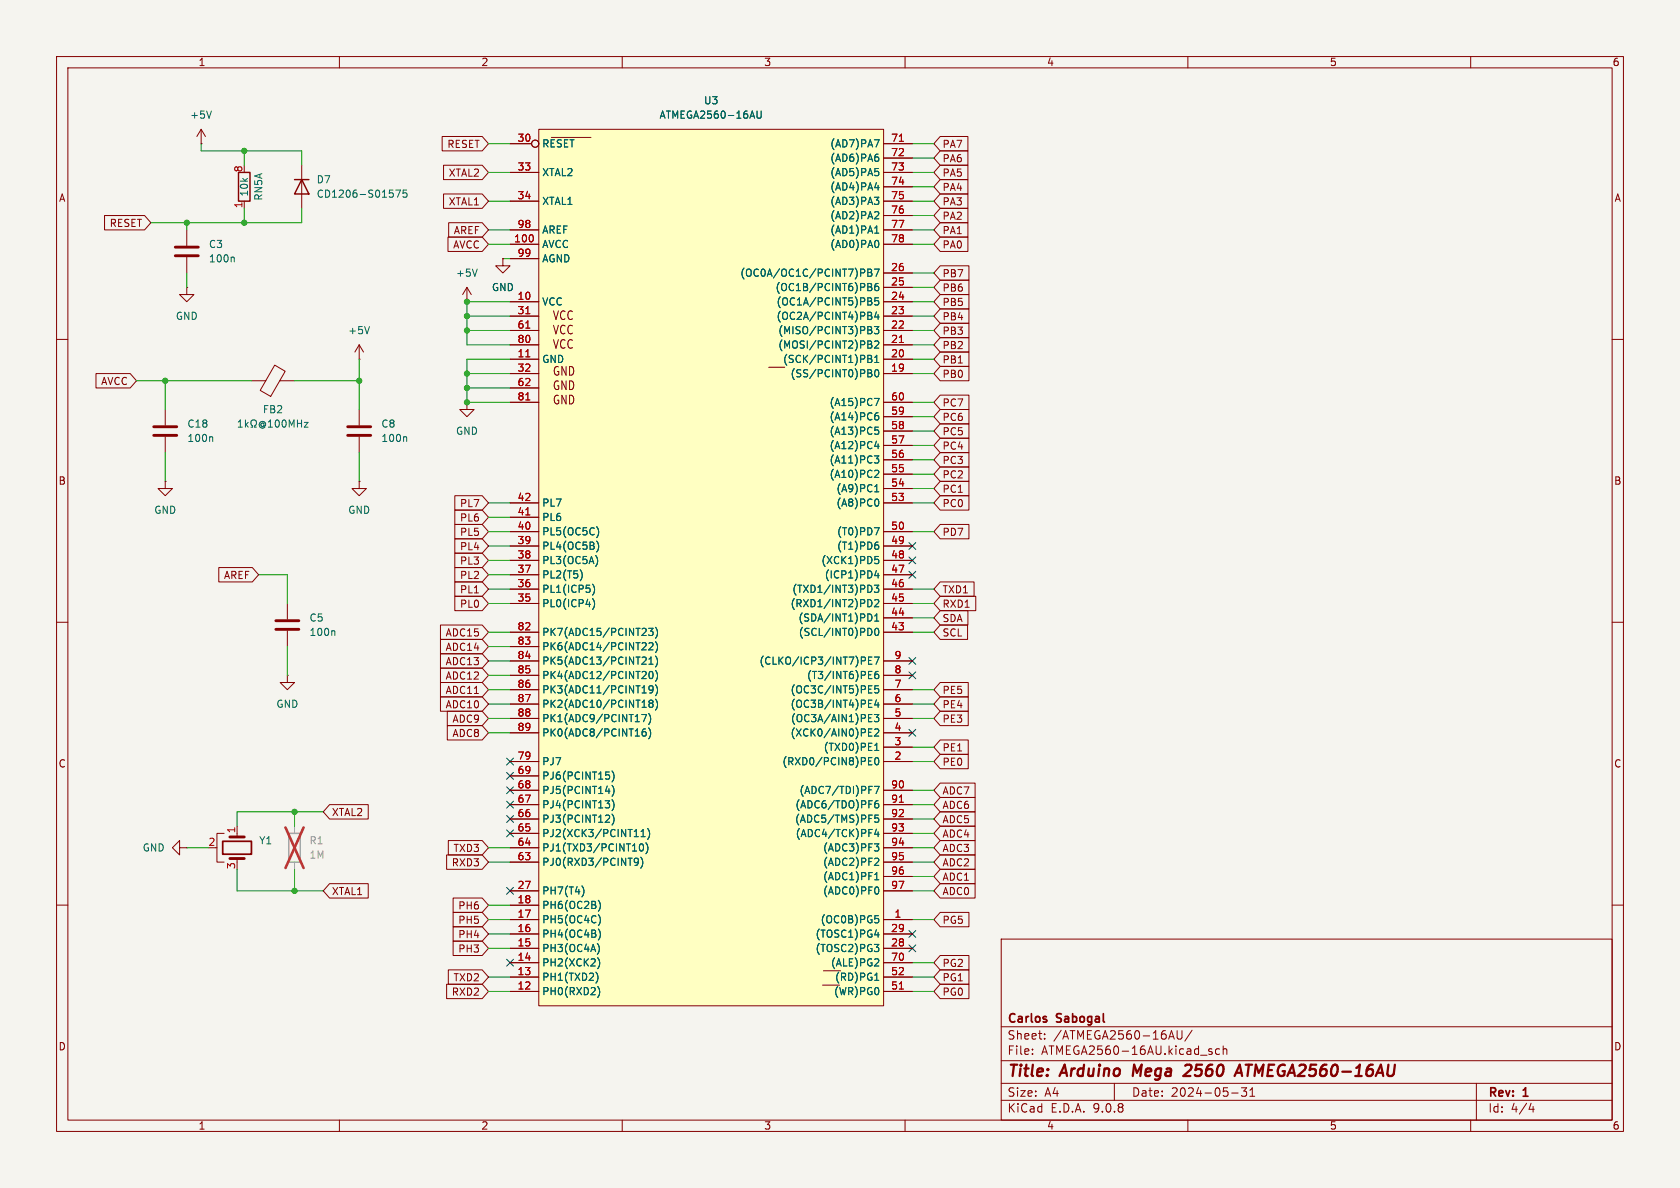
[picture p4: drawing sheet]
<svg xmlns="http://www.w3.org/2000/svg" width="297mm" height="210mm" viewBox="0 0 297 210" stroke-linecap="round" stroke-linejoin="round" font-family="sans-serif">
<path d="M0 0h297v210h-297z" fill="#f5f4ef" stroke="#f5f4ef" stroke-width=".18"/>
<g fill="none" stroke="#840000" stroke-width=".18">
<path d="M10 10h277v190h-277zM12 12h273v186h-273zM60 10v2M110 10v2M160 10v2M210 10v2M260 10v2M35.6 25.4h.1M35.6 22.9l-.8 1.2M35.6 22.9l.7 1.2M35.6 22.9v2.5M33 50.8v1.3h1.3l-1.3 1.2-1.3-1.2h1.3"/>
<path d="M33 50.8h.1M33 40.6v2.8M33 45.5v2.8M88.9 45.7v1.3h1.3l-1.3 1.3-1.3-1.3h1.3M88.9 45.7h.1M10 60h2M285 60h2M10 110h2M285 110h2M10 160h2M177 166h108v32h-108zM285 160h2"/>
<path d="M60 198v2M110 198v2M160 198v2M177 194.5h108M177 191.5h108M177 187.5h108M177 181.5h108M182.5 186.3v.1M182.5 185.5v.1M184.7 183.6v.1M184.7 182.8v.1M197 191.5v3"/>
<path d="M207.1 182.2l.5 1.5M208.1 182.2v1.2l.3 .3 .4-.1 .2-.2v-1.2M210 198v2M210.7 182.1l-1.2 2M213.9 185.9l.3 .1 .1 .2-.2 .2h-.3M213.9 185.4l.3 .1M215.6 185.5l-.4-.1-.3 .3v.4l.1 .2h.6M216.2 185.5l.3-.1 .3 .1 .1 .9M216.2 184.9v1.5M217.7 193.2h1.2M219.5 192.3h.9l-.5 .6 .4 .1v.7l-.2 .1h-.4l-.2-.1M221 193.8h.8"/>
<path d="M221 192.7l.4-.4v1.5M260 198v2M261 191.5v6.5M270.7 195l-.4 1.1h.9M271 195.6v1"/>
</g>
<path d="M200.5 188.2l-.2 2M210.3 188.2h-.5l-.3 .2M210.5 189.1l-1.3 1.1h1.2M218.3 190.2l.9-2 .4 2M218.5 189.6h1" fill="none" stroke="#840000" stroke-width=".4"/>
<path d="M31 43.7h4.1M31 45.2h4.1" fill="none" stroke="#840000" stroke-width=".51"/>
<path d="M37.4 19.6l-.4 1.3M41.2 45.5l.2 .1v.7" fill="none" stroke="#006464" stroke-width=".18"/>
<path d="M95.2 22.9h61v154.9h-61z" fill="#ffffc2"/>
<g fill="none" stroke="#840000" stroke-width=".18">
<path d="M18.5 38.1h7.1l1.1 1.3-1.1 1.2h-7.1zM43.2 35.6v1.2M53.3 29.2v7.6M78.2 24.1h7l1.2 1.3-1.2 1.3h-7zM78.4 29.2h6.8l1.2 1.3-1.2 1.3h-6.8zM78.4 34.3h6.8l1.2 1.3-1.2 1.2h-6.8zM79.3 39.4h5.9l1.2 1.2-1.2 1.3h-5.9zM90.2 25.4h3.8M90.2 30.5h5M90.2 35.6h5M95.2 22.9h61v154.9h-61zM97.5 24.3h7"/>
<path d="M156.2 25.4h5.1M156.2 30.5h5.1M156.2 35.6h5.1M156.2 27.9h5.1M156.2 33h5.1M156.2 38.1h5.1M166.2 31.7h4.9v2.6h-4.9l-1.1-1.3zM166.2 34.3h4.9v2.5h-4.9l-1.1-1.2zM166.2 29.2h4.9v2.6h-4.9l-1.1-1.3zM166.2 24.1h4.9v2.6h-4.9l-1.1-1.3zM166.2 26.7h4.9v2.5h-4.9l-1.1-1.3zM166.2 36.8h4.9v2.6h-4.9l-1.1-1.3z"/>
<path d="M166.2 39.4h4.9v2.5h-4.9l-1.1-1.3zM79.2 41.9h6l1.2 1.3-1.2 1.3h-6zM82.5 53.3h.1M82.5 50.8l-.7 1.3M82.5 50.8l.8 1.3M82.5 50.8v2.5M88.9 45.7h.1M90.2 40.6h5M90.2 43.2h5M90.2 45.7h5M90.2 53.3h5M90.2 55.9h5"/>
<path d="M90.2 58.4h5M156.2 40.6h5.1M156.2 43.2h5.1M156.2 53.3h5.1M156.2 55.9h5.1M156.2 58.4h5.1M156.2 48.3h5.1M156.2 50.8h5.1M166.2 41.9h4.9v2.6h-4.9l-1.1-1.3zM166.2 52.1h5.1v2.5h-5.1l-1.1-1.3zM166.2 57.1h5.1v2.6h-5.1l-1.1-1.3zM166.2 49.5h5.1v2.6h-5.1l-1.1-1.3z"/>
<path d="M166.2 54.6h5.1v2.6h-5.1l-1.1-1.3zM166.2 47h5.1v2.5h-5.1l-1.1-1.2zM166.2 59.7h5.1v2.5h-5.1l-1.1-1.2zM17 66h6l1.1 1.3-1.1 1.3h-6zM29.2 72.4v2.8M29.2 77.2v2.8M44.4 67.3h2.6M48.6 64.5l1.8 1.1-2.5 4.5-1.9-1.1zM49.5 67.3h2.6M63.5 63.5h.1M63.5 61l-.8 1.2M63.5 61l.8 1.2"/>
<path d="M63.5 61v2.5M63.5 72.4v2.8M63.5 77.2v2.8M82.5 71.1v1.3h1.3l-1.3 1.3-1.2-1.3h1.2M82.5 71.1h.1M90.2 61h5M90.2 63.5h5M90.2 66h5M90.2 68.6h5M90.2 71.1h5M135.9 64.9h2.8M156.2 61h5.1"/>
<path d="M156.2 63.5h5.1M156.2 66h5.1M156.2 71.1h5.1M156.2 73.7h5.1M156.2 76.2h5.1M156.2 78.7h5.1M166.2 72.4h5.1v2.5h-5.1l-1.1-1.2zM166.2 74.9h5.1v2.6h-5.1l-1.1-1.3zM166.2 64.8h5.1v2.5h-5.1l-1.1-1.3zM166.2 62.2h5.1v2.6h-5.1l-1.1-1.3zM166.2 77.5h5.1v2.5h-5.1l-1.1-1.3zM166.2 69.8h5.1v2.6h-5.1l-1.1-1.3z"/>
<path d="M29.2 85.1v1.3h1.3l-1.3 1.2-1.3-1.2h1.3M29.2 85.1h.1M63.5 85.1v1.3h1.3l-1.3 1.2-1.3-1.2h1.3M63.5 85.1h.1M80.4 87.6h4.8l1.2 1.3-1.2 1.3h-4.8zM80.4 97.8h4.8l1.2 1.3-1.2 1.2h-4.8zM80.4 95.2h4.8l1.2 1.3-1.2 1.3h-4.8zM80.4 90.2h4.8l1.2 1.2-1.2 1.3h-4.8zM80.4 92.7h4.8l1.2 1.3-1.2 1.3h-4.8zM90.2 88.9h5M90.2 91.4h5M90.2 94h5"/>
<path d="M90.2 96.5h5M90.2 99.1h5M156.2 88.9h5.1M156.2 94h5.1M156.2 96.5h5.1M156.2 99.1h5.1M156.2 81.3h5.1M156.2 83.8h5.1M156.2 86.4h5.1M166.2 92.7h5.1v2.6h-5.1l-1.1-1.3zM166.2 80h5.1v2.6h-5.1l-1.1-1.3zM166.2 82.5h5.1v2.6h-5.1l-1.1-1.3z"/>
<path d="M166.2 87.6h5.1v2.6h-5.1l-1.1-1.3zM166.2 85.1h5.1v2.5h-5.1l-1.1-1.2zM38.7 100.3h5.9l1.1 1.3-1.1 1.3h-5.9zM50.8 119.4v1.3h1.3l-1.3 1.2-1.3-1.2h1.3M50.8 119.4h.1M50.8 106.7v2.8M50.8 111.5v2.8M77.9 118.1h7.3l1.2 1.3-1.2 1.3h-7.3zM77.9 110.5h7.3l1.2 1.3-1.2 1.2h-7.3zM77.9 113h7.3l1.2 1.3-1.2 1.3h-7.3zM77.9 115.6h7.3l1.2 1.2-1.2 1.3h-7.3zM80.4 105.4h4.8l1.2 1.3-1.2 1.3h-4.8z"/>
<path d="M80.4 100.3h4.8l1.2 1.3-1.2 1.3h-4.8zM80.4 102.9h4.8l1.2 1.2-1.2 1.3h-4.8zM90.2 101.6h5M90.2 104.1h5M90.2 106.7h5M90.2 111.8h5M90.2 114.3h5M90.2 116.8h5M90.2 119.4h5M156.2 101.6h5.1M156.2 104.1h5.1M156.2 106.7h5.1"/>
<path d="M156.2 111.8h5.1M156.2 116.8h5.1M156.2 119.4h5.1M156.2 109.2h5.1M166.2 105.4h6.3v2.6h-6.3l-1.1-1.3zM166.2 107.9h4.9v2.6h-4.9l-1.1-1.3zM166.2 110.5h4.9v2.5h-4.9l-1.1-1.2zM166.2 102.9h6v2.5h-6l-1.1-1.3zM77.9 123.2h7.3l1.2 1.3-1.2 1.2h-7.3zM77.9 120.6h7.3l1.2 1.3-1.2 1.3h-7.3zM79.1 125.7h6.1l1.2 1.3-1.2 1.3h-6.1zM79.1 128.3h6.1l1.2 1.2-1.2 1.3h-6.1z"/>
<path d="M90.2 121.9h5M90.2 124.5h5M90.2 127h5M90.2 129.5h5M90.2 134.6h5M90.2 137.2h5M90.2 139.7h5M156.2 121.9h5.1M156.2 124.5h5.1M156.2 127h5.1M156.2 129.5h5.1M156.2 134.6h5.1"/>
<path d="M156.2 139.7h5.1M156.2 132.1h5.1M166.2 120.6h5v2.6h-5l-1.1-1.3zM166.2 130.8h5v2.6h-5l-1.1-1.3zM166.2 125.7h5v2.6h-5l-1.1-1.3zM166.2 123.2h5v2.5h-5l-1.1-1.2zM166.2 133.3h5v2.6h-5l-1.1-1.3zM166.2 138.4h6.2v2.6h-6.2l-1.1-1.3zM31.7 149.9v-1.3l-1.2 1.3 1.2 1.2v-1.2h1.3M33 149.9h.1M38.1 149.9h.3M39.6 147.3h-1.2v5.1h1.2"/>
<path d="M41.9 146.1v1.9M41.9 151.8v.6M58.3 142.2h6.8v2.6h-6.8l-1.2-1.3zM58.3 156.2h6.8v2.6h-6.8l-1.2-1.3zM79 151.1h6.2l1.2 1.3-1.2 1.3h-6.2zM79.3 148.6h5.9l1.2 1.3-1.2 1.2h-5.9zM80.1 158.7h5.1l1.2 1.3-1.2 1.3h-5.1zM90.2 142.2h5M90.2 144.8h5M90.2 147.3h5M90.2 149.9h5M90.2 152.4h5"/>
<path d="M90.2 157.5h5M156.2 142.2h5.1M156.2 144.8h5.1M156.2 147.3h5.1M156.2 149.9h5.1M156.2 152.4h5.1M156.2 157.5h5.1M156.2 154.9h5.1M166.2 156.2h6.2v2.6h-6.2l-1.1-1.3zM166.2 153.7h6.2v2.5h-6.2l-1.1-1.3zM166.2 151.1h6.2v2.6h-6.2l-1.1-1.3zM166.2 141h6.2v2.5h-6.2l-1.1-1.3z"/>
<path d="M166.2 148.6h6.2v2.5h-6.2l-1.1-1.2zM166.2 143.5h6.2v2.6h-6.2l-1.1-1.3zM166.2 146h6.2v2.6h-6.2l-1.1-1.3zM79 174h6.2l1.2 1.3-1.2 1.2h-6.2zM79.3 171.4h5.9l1.2 1.3-1.2 1.3h-5.9zM80.1 163.8h5.1l1.2 1.3-1.2 1.3h-5.1zM80.1 166.4h5.1l1.2 1.2-1.2 1.3h-5.1zM80.1 161.3h5.1l1.2 1.3-1.2 1.2h-5.1zM90.2 160h5M90.2 162.6h5M90.2 165.1h5M90.2 167.6h5"/>
<path d="M90.2 170.2h5M90.2 172.7h5M90.2 175.3h5M145.4 174.1h3M145.6 171.6h3M156.2 162.6h5.1M156.2 165.1h5.1M156.2 167.6h5.1M156.2 170.2h5.1M156.2 172.7h5.1M156.2 175.3h5.1M166.2 174h5.1v2.5h-5.1l-1.1-1.2z"/>
<path d="M166.2 168.9h5.1v2.6h-5.1l-1.1-1.3zM166.2 161.3h5.1v2.5h-5.1l-1.1-1.2zM166.2 171.4h5.1v2.6h-5.1l-1.1-1.3z"/>
<circle cx="94.6" cy="25.4" r=".63"/>
</g>
<path d="M159 25h.7M93 55.5h.7M93 58h.7M93 63.1h.7M93 70.7h.7M159 60.5h.7M93 91h.7M159 141.8h.7M159 174.8h.7" fill="none" stroke="#a90000" stroke-width=".18"/>
<g fill="none" stroke="#006464" stroke-width=".18">
<path d="M133 19.6l.4 1.3M133.8 19.6v1.1l.3 .2 .3-.1 .2-.1v-1.1M70 33.6h.8l-.5 1.3M71.9 33.6h-.6l-.1 .6 .2-.1h.4l.2 .2-.1 .4-.2 .2-.5-.2M154.6 24.7h.8l-.5 1.3M154.6 34.9h.8l-.5 .5M154.6 33.2h.8M154.7 29.8h.6M155 27.2h.2M155.1 27.7l.3 .3v.3l-.3 .2M155.1 30.3l.3 .2v.3l-.3 .3M155.1 35.4l.3 .2v.3l-.3 .2"/>
<path d="M155.1 37.4l.3 .3-.1 .3-.7 .7h.8M155.2 32.8v.8M65.3 57.7l-.4 1.3M84.4 47.6l-.5 1.2M152.8 47.7v.4M153.4 50.1l.6 .1 .1 .3-.3 .2M153.4 47.6h.4l.3 .2-.3 .4 .3 .1 .1 .3-.3 .2h-.5zM153.4 52.6l.6 .2 .1 .2-.3 .3M153.4 48.2h.4M153.4 50.7h.4M153.4 53.3h.4M153.8 50.7l.4 .3-.1 .3-.7 .1"/>
<path d="M153.8 53.3l.4 .2-.1 .3-.7 .1M153.8 55.2l.3 .2-.3 .4 .3 .1 .1 .3-.3 .3h-.5M153.8 57.7l.3 .3-.3 .3 .3 .2 .1 .3-.3 .2h-.5M154.6 57.7h.8l-.5 .5 .4 .1v.6l-.2 .1-.5-.1M154.6 47.6h.8l-.5 1.2M154.6 41.2h.8M154.9 40.1l.1-.2v1.3M154.9 55.1l-.3 .9h.8M155.2 42.6l.2 .4-.2 .7M155.2 50.1l-.3 .1a.86 .86 0 0 0 0 1.2l.4-.1 .1-.5-.3-.2-.3 .1-.2 .1M155.2 55.6v.9M155.3 52.6h-.6l-.1 .7 .2-.2 .4 .1 .2 .2-.1 .4-.2 .1-.5-.1"/>
<path d="M37.4 77.2l.2 .2v.6M42.1 75.5h.7M42.1 74.6l.4-.4v1.3M43.4 74.2v1.3M43.5 75l.4 .5M43.9 74.7l-.5 .4M44.4 75.5h.3v-.2a.54 .54 0 0 1-.3-.8 .54 .54 0 0 1 .7-.2 .58 .58 0 0 1-.1 1v.2h.3M46.7 74.9a.31 .31 0 0 0-.5 0 .31 .31 0 0 0 0 .4 .31 .31 0 0 0 .5 0M46.7 74.8v.5M46.7 75.3h.1a.55 .55 0 0 0-.3-.8 .55 .55 0 0 0-.7 .6 .61 .61 0 0 0 .4 .5 .61 .61 0 0 0 .6-.1M47.4 75.5h.8M47.4 74.6l.4-.4v1.3"/>
<path d="M48.8 74.4l.2-.2a.68 .68 0 0 1 .4 .7 .68 .68 0 0 1-.4 .6l-.2-.1-.1-.4zM50 74.4l.2-.2a.68 .68 0 0 1 .4 .7 .68 .68 0 0 1-.4 .6l-.2-.1-.1-.4zM51.1 75.5v-1.3l.5 .9 .4-.9v1.3M52.6 74.2v1.3M52.6 74.8h.7M53.3 74.2v1.3M53.8 74.7h.7l-.7 .8h.7M71.7 77.2l.2 .2v.6M153.4 60.3l.6 .1 .1 .2-.3 .3M153.4 62.8l.6 .1 .1 .3-.3 .2M153.4 60.9h.4M153.4 63.4h.4"/>
<path d="M153.8 60.9l.4 .2-.1 .3-.7 .1M153.8 63.4l.4 .3-.1 .3-.7 .1M153.8 65.3l.3 .3-.3 .4 .3 .1 .1 .3-.3 .2h-.5M154.6 70.4h.8l-.5 1.3M154.6 60.4l.5-.1 .3 .3-.8 .9h.8M154.6 63.2l.4-.4v1.3M154.6 64.1h.8M154.7 75.5h.6M154.8 73.5h.3l.3 .2-.2 .5h-.4M154.8 65.4l.1-.1a.68 .68 0 0 1 .5 .7 .68 .68 0 0 1-.5 .6 .84 .84 0 0 1-.1-1.2zM154.8 76h.3l.3 .2-.2 .5-.4 .1M154.9 78l-.3 .9h.8"/>
<path d="M155.2 78.5v.8M155.2 73l-.4 .1M105.4 98.2a1.49 1.49 0 0 1 0 1.9M105.5 93.1a1.46 1.46 0 0 1 0 1.9M105.5 95.6a1.46 1.46 0 0 1 0 2M154.6 80.6h.8l-.5 .5 .4 .1 .1 .4-.3 .3h-.3M154.6 93.3h.8l-.5 1.3M154.6 86.9h.8M154.7 98.4h.6M154.8 86l.2-.3v1.2M154.8 83.1l.4 .1 .2 .3-.8 .9h.8M154.8 98.9h.3l.3 .2-.2 .5h-.4"/>
<path d="M154.9 96.3h.2l.3 .3-.1 .4-.4 .1M155 95.8h.2M155.1 88.2a.79 .79 0 0 1 0 1.3M59 111.5l.2 .2v.6M102.6 100.8a1.49 1.49 0 0 1 0 1.8M104.7 103.3a1.46 1.46 0 0 1 0 1.9M104.7 105.8a1.46 1.46 0 0 1 0 1.9M114.7 111.1h.8l-.5 .5 .4 .1v.5l-.2 .1-.5-.1M114.7 113.7l.5-.1 .3 .4-.8 .9h.8M114.7 117.4h.8M114.7 116.5l.4-.4v1.3M114.8 118.8l.2-.1a.68 .68 0 0 1 .5 .6 .68 .68 0 0 1-.5 .7l-.2-.2-.1-.3z"/>
<path d="M115.9 113.4a1.46 1.46 0 0 1 0 2M115.9 110.9a1.46 1.46 0 0 1 0 1.9M115.9 116a1.46 1.46 0 0 1 0 1.9M115.9 118.5a1.46 1.46 0 0 1 0 1.9M152.8 116.1l.2 .3-.1 .3-.1 .1M153.5 118.7h.7M153.5 120h.7M153.5 116.8h.5M153.7 106a.68 .68 0 0 1 .5 .6 .68 .68 0 0 1-.5 .7M153.7 108.5a.68 .68 0 0 1 .5 .7 .68 .68 0 0 1-.5 .6M153.9 103.5l.3 .5-.3 .7M154 111.3l.2 .3-.2 .6"/>
<path d="M154.2 116.1h-.7v1.3h.7M154.6 103.4h.8l-.5 .5 .4 .2v.5l-.2 .1-.5-.1M154.6 116.1h.8l-.5 1.3M154.6 106.1l.5-.1 .3 .4-.8 .9h.8M154.6 108.9l.4-.4v1.3M154.6 109.8h.8M154.8 111.1h.1a.68 .68 0 0 1 .5 .6 .68 .68 0 0 1-.5 .6 .84 .84 0 0 1-.1-1.2zM154.9 100.8l-.3 1h.8M155.2 118.7l-.3 .1a.86 .86 0 0 0 0 1.2l.4-.2 .1-.4-.3-.2h-.3l-.2 .2M155.2 101.3v.9M107 139.9h.8M107.7 137.1v.5"/>
<path d="M108.2 138.8a1.46 1.46 0 0 1 0 2M108.2 136.3a1.46 1.46 0 0 1 0 1.9M113.5 126.3h.8l-.5 1.3M114.1 128.8l-.3 .1a.86 .86 0 0 0 0 1.2l.4-.1v-.4l-.2-.3h-.2l-.3 .3M114.7 126.1a1.46 1.46 0 0 1 0 2M114.7 128.7a1.46 1.46 0 0 1 0 1.9M115 124.3l-.3 .3 .1 .3 .2 .1h.3l.2-.2v-.2l-.3-.3M115 124.3l-.3-.2 .3-.3h.2l.3 .2-.3 .3M115 124.3h.2M115.5 121.8l-.3 .2h-.4l-.1-.2 .1-.5 .4-.1 .2 .2a.84 .84 0 0 1-.3 1.1h-.3M115.9 121a1.46 1.46 0 0 1 0 2M115.9 123.6a1.46 1.46 0 0 1 0 1.9"/>
<path d="M153.5 122.5h.7M153.5 121.2h.7M153.5 123.8h.7M153.5 125h.7M153.5 126.3h.7M153.5 128.8h.7M153.5 130.1h.7M153.5 121.8h.5M153.5 124.4h.5M153.5 127.6h.7M153.5 129.5h.5M153.5 134.5h.5"/>
<path d="M153.5 135.2h.7M153.5 133.9h.7M154.6 126.3h.8l-.5 .5 .4 .1v.6l-.2 .1-.5-.1M154.6 139h.8l-.5 1.3M154.6 129l.5-.2 .3 .4-.8 .9h.8M154.6 132.7h.8M154.8 134.1l.1-.2a.68 .68 0 0 1 .5 .7 .68 .68 0 0 1-.5 .6l-.1-.1-.2-.4zM154.8 131.7l.2-.3v1.3M154.9 123.7l-.3 .9h.8M155.2 124.2v.8M155.3 121.2h-.6l-.1 .6 .2-.1 .4 .1 .2 .2-.1 .4-.2 .1-.5-.1M102.9 156.7a1.49 1.49 0 0 1 0 1.8"/>
<path d="M105.8 159.1a1.46 1.46 0 0 1 0 2M107 141.5h.8l-.5 .5M107 145.4h.8M107.7 142.2v.5M107.7 144.2v.4M108.2 141.4a1.46 1.46 0 0 1 0 1.9M108.2 143.9a1.46 1.46 0 0 1 0 1.9M112.9 152.3l-.3 .2h-.2l-.3-.2 .1-.5 .4-.1 .2 .1a.84 .84 0 0 1-.3 1.2h-.3M113.2 149.3l.1-.1a.68 .68 0 0 1 .5 .6 .68 .68 0 0 1-.5 .6l-.1-.1-.2-.3zM113.3 151.5a1.46 1.46 0 0 1 0 2M113.3 147.9h.8M113.3 147l.4-.4v1.3"/>
<path d="M114.2 149a1.46 1.46 0 0 1 0 1.9M114.5 146.4a1.46 1.46 0 0 1 0 2M154.6 149.2h.8l-.5 .5 .4 .1 .1 .4-.3 .2h-.3M154.6 155.5h.8M154.8 154.6l.2-.4v1.3M154.8 151.7l.4 .1 .2 .3-.8 .9h.8M154.9 146.6l-.3 .9h.8M155.1 156.8a.79 .79 0 0 1 0 1.3M155.2 141.5l-.3 .1a.86 .86 0 0 0 0 1.2l.4-.1 .1-.4-.3-.3h-.2l-.3 .3M155.2 147.1v.8M155.3 144.1h-.6l-.1 .6 .2-.1h.4l.2 .2-.1 .4-.2 .2-.5-.2M105.4 171.9a1.47 1.47 0 0 1 0 1.9"/>
<path d="M105.7 169.3a1.46 1.46 0 0 1 0 1.9M105.7 174.4a1.46 1.46 0 0 1 0 1.9M105.7 166.8a1.49 1.49 0 0 1 0 1.8M105.8 164.2a1.46 1.46 0 0 1 0 2M105.8 161.7a1.46 1.46 0 0 1 0 1.9M154.6 166.9h.8l-.5 .5M154.6 165.3h.8M154.6 173.3h.8M154.7 161.9h.6M154.8 162.4h.3l.3 .2-.1 .4-.5 .1M155.2 167.5l.2 .2-.2 .5"/>
</g>
<path d="M42.2 30.5h2v5.1h-2zM52.1 31.8h2.5M53.3 31.8l1.3 2.5h-2.5z" fill="none" stroke="#840000" stroke-width=".25"/>
<path d="M51.1 147.3h2v5.1h-2z" fill="none" stroke="#9c9b98" stroke-width=".25"/>
<path d="M52.1 146.1v1.2M52.1 152.4v1.3" fill="none" stroke="#9c9b98" stroke-width=".18"/>
<path d="M50.5 146.3l3.2 7.1M53.7 146.3l-3.2 7.1" fill="none" stroke="#e12e31" stroke-width=".46"/>
<path d="M27.2 75.4h4M27.2 77h4M61.5 75.4h4M61.5 77h4M48.8 109.7h4M48.8 111.3h4M40.6 148h2.6M40.6 151.8h2.6" fill="none" stroke="#840000" stroke-width=".51"/>
<path d="M39.4 148.7h5v2.3h-5z" fill="none" stroke="#840000" stroke-width=".3"/>
<g fill="none" stroke="#009600" stroke-width=".18">
<path d="M33 39.4v1.2M35.6 25.4v1.3h17.7v2.5M43.2 26.7v2.5M43.2 36.8v2.6M53.3 36.8v2.6h-26.6M86.4 30.5h3.8M86.4 25.4h3.8M86.4 35.6h3.8M161.3 30.5h3.8M161.3 25.4h3.8M161.3 27.9h3.8M161.3 38.1h3.8"/>
<path d="M161.3 35.6h3.8M161.3 33h3.8M33 48.3v2.5M82.5 55.9h7.7M82.5 58.4h7.7M86.4 40.6h3.8M86.4 43.2h3.8M88.9 45.7h1.3M90.2 53.3h-7.7v7.7h7.7M161.3 55.9h3.8M161.3 58.4h3.8M161.3 40.6h3.8"/>
<path d="M161.3 43.2h3.8M161.3 50.8h3.8M161.3 48.3h3.8M161.3 53.3h3.8M24.1 67.3h20.3M29.2 67.3v5.1M52.1 67.3h11.4M63.5 63.5v8.9M82.5 66h7.7M82.5 68.6h7.7M90.2 63.5h-7.7v7.6h7.7M161.3 63.5h3.8"/>
<path d="M161.3 61h3.8M161.3 66h3.8M161.3 78.7h3.8M161.3 73.7h3.8M161.3 71.1h3.8M161.3 76.2h3.8M29.2 80v5.1M63.5 80v5.1M86.4 88.9h3.8M86.4 94h3.8M86.4 99.1h3.8M86.4 96.5h3.8"/>
<path d="M86.4 91.4h3.8M161.3 88.9h3.8M161.3 83.8h3.8M161.3 86.4h3.8M161.3 81.3h3.8M161.3 94h3.8M45.7 101.6h5.1v5.1M50.8 114.3v5.1M86.4 119.4h3.8M86.4 104.1h3.8M86.4 106.7h3.8M86.4 111.8h3.8"/>
<path d="M86.4 116.8h3.8M86.4 101.6h3.8M86.4 114.3h3.8M161.3 104.1h3.8M161.3 106.7h3.8M161.3 109.2h3.8M161.3 111.8h3.8M86.4 121.9h3.8M86.4 129.5h3.8M86.4 124.5h3.8M86.4 127h3.8M161.3 121.9h3.8"/>
<path d="M161.3 124.5h3.8M161.3 127h3.8M161.3 134.6h3.8M161.3 139.7h3.8M161.3 132.1h3.8M33 149.9h3.8M41.9 153.7v3.8h15.2M52.1 143.5v2.6M52.1 153.7v3.8M57.1 143.5h-15.2v2.6M86.4 149.9h3.8M86.4 152.4h3.8"/>
<path d="M161.3 157.5h3.8M161.3 142.2h3.8M161.3 144.8h3.8M161.3 147.3h3.8M161.3 149.9h3.8M161.3 152.4h3.8M161.3 154.9h3.8M86.4 167.6h3.8M86.4 172.7h3.8M86.4 175.3h3.8M86.4 162.6h3.8M86.4 165.1h3.8"/>
<path d="M86.4 160h3.8M161.3 172.7h3.8M161.3 175.3h3.8M161.3 170.2h3.8M161.3 162.6h3.8"/>
</g>
<g fill="none" stroke="#000084" stroke-width=".18">
<path d="M160.7 95.9l1.2 1.2M160.7 98.5l1.2 1.2M161.9 95.9l-1.2 1.2M161.9 98.5l-1.2 1.2M160.7 116.2l1.2 1.2M160.7 118.8l1.2 1.2M160.7 101l1.2 1.2M161.9 116.2l-1.2 1.2M161.9 118.8l-1.2 1.2M161.9 101l-1.2 1.2M89.6 136.6l1.2 1.2M89.6 139.1l1.2 1.2"/>
<path d="M89.6 134l1.2 1.2M90.8 136.6l-1.2 1.2M90.8 139.1l-1.2 1.2M90.8 134l-1.2 1.2M160.7 128.9l1.2 1.2M161.9 128.9l-1.2 1.2M89.6 156.9l1.2 1.2M89.6 146.7l1.2 1.2M89.6 144.2l1.2 1.2M89.6 141.6l1.2 1.2M90.8 156.9l-1.2 1.2M90.8 146.7l-1.2 1.2"/>
<path d="M90.8 144.2l-1.2 1.2M90.8 141.6l-1.2 1.2M89.6 169.6l1.2 1.2M90.8 169.6l-1.2 1.2M160.7 167l1.2 1.2M160.7 164.5l1.2 1.2M161.9 167l-1.2 1.2M161.9 164.5l-1.2 1.2"/>
</g>
<g fill="#009600" stroke="#009600" stroke-width=".18">
<circle cx="43.2" cy="26.7" r=".46"/>
<circle cx="43.2" cy="39.4" r=".46"/>
<circle cx="33" cy="39.4" r=".46"/>
<circle cx="52.1" cy="157.5" r=".46"/>
<circle cx="82.5" cy="66" r=".46"/>
<circle cx="82.5" cy="53.3" r=".46"/>
<circle cx="82.5" cy="58.4" r=".46"/>
<circle cx="82.5" cy="55.9" r=".46"/>
<circle cx="82.5" cy="71.1" r=".46"/>
<circle cx="82.5" cy="68.6" r=".46"/>
<circle cx="63.5" cy="67.3" r=".46"/>
<circle cx="52.1" cy="143.5" r=".46"/>
<circle cx="29.2" cy="67.3" r=".46"/>
</g>
<g font-size="2.8" fill="#840000">
<text x="178" y="190.9">Title:</text>
<text x="187.7" y="190.9">Arduino</text>
<text x="201.1" y="190.9">Mega</text>
<text x="211.1" y="190.9">2560</text>
<text x="221" y="190.9">ATMEGA2560-16AU</text>
</g>
<g font-size="2.1" fill="#840000">
<text x="97.6" y="56.7">VCC</text>
<text x="97.6" y="59.2">VCC</text>
<text x="97.6" y="61.8">VCC</text>
<text x="97.6" y="66.5">GND</text>
<text x="97.6" y="69.1">GND</text>
<text x="97.6" y="71.6">GND</text>
<text x="178" y="184">Sheet:</text>
<text x="178" y="181.2">Carlos</text>
<text x="186.2" y="184">/ATMEGA2560-16AU/</text>
<text x="186.9" y="181.2">Sabogal</text>
<text x="178" y="186.7">File:</text>
<text x="184.1" y="186.7">ATMEGA2560-16AU.kicad_sch</text>
<text x="178" y="196.9">KiCad</text>
<text x="178" y="194.1">Size:</text>
<text x="184.7" y="194.1">A4</text>
<text x="185.7" y="196.9">E.D.A.</text>
<text x="193.3" y="196.9">9.0.8</text>
<text x="200" y="194.1">Date:</text>
<text x="207" y="194.1">2024-05-31</text>
<text x="263" y="194.3">Rev:</text>
<text x="263" y="196.9">Id:</text>
<text x="267.1" y="196.9">4/4</text>
<text x="269.4" y="194.3">1</text>
</g>
<g font-size="1.8" fill="#840000">
<text x="35" y="11.9">1</text>
<text x="85" y="11.9">2</text>
<text x="135" y="11.9">3</text>
<text x="185" y="11.9">4</text>
<text x="235" y="11.9">5</text>
<text x="285" y="11.9">6</text>
<text x="79" y="26.4">RESET</text>
<text x="166.5" y="26.4">PA7</text>
<text x="166.5" y="28.9">PA6</text>
<text x="10.3" y="35.9">A</text>
<text x="79.2" y="31.4">XTAL2</text>
<text x="166.5" y="34">PA4</text>
<text x="166.5" y="31.4">PA5</text>
<text x="285.3" y="35.9">A</text>
<text x="19.3" y="40.3">RESET</text>
<text x="79.2" y="36.5">XTAL1</text>
<text x="80.1" y="41.6">AREF</text>
<text x="166.5" y="36.5">PA3</text>
<text x="166.5" y="39.1">PA2</text>
<text x="166.5" y="41.6">PA1</text>
<text x="80" y="44.1">AVCC</text>
<text x="166.5" y="44.1">PA0</text>
<text x="166.5" y="51.8">PB6</text>
<text x="166.5" y="49.2">PB7</text>
<text x="166.5" y="54.3">PB5</text>
<text x="166.5" y="59.4">PB3</text>
<text x="166.5" y="56.8">PB4</text>
<text x="166.5" y="64.5">PB1</text>
<text x="166.5" y="61.9">PB2</text>
<text x="17.8" y="68.3">AVCC</text>
<text x="166.5" y="67">PB0</text>
<text x="166.5" y="74.6">PC6</text>
<text x="166.5" y="77.2">PC5</text>
<text x="166.5" y="72.1">PC7</text>
<text x="166.5" y="79.7">PC4</text>
<text x="166.5" y="82.2">PC3</text>
<text x="10.3" y="85.9">B</text>
<text x="81.2" y="89.9">PL7</text>
<text x="166.5" y="84.8">PC2</text>
<text x="166.5" y="89.9">PC0</text>
<text x="166.5" y="87.3">PC1</text>
<text x="285.3" y="85.9">B</text>
<text x="81.2" y="92.4">PL6</text>
<text x="81.2" y="94.9">PL5</text>
<text x="166.5" y="94.9">PD7</text>
<text x="81.2" y="100">PL3</text>
<text x="81.2" y="97.5">PL4</text>
<text x="39.5" y="102.6">AREF</text>
<text x="81.2" y="107.6">PL0</text>
<text x="81.2" y="102.6">PL2</text>
<text x="81.2" y="105.1">PL1</text>
<text x="166.5" y="107.6">RXD1</text>
<text x="166.5" y="105.1">TXD1</text>
<text x="78.7" y="112.7">ADC15</text>
<text x="166.5" y="110.2">SDA</text>
<text x="166.5" y="112.7">SCL</text>
<text x="78.7" y="115.3">ADC14</text>
<text x="78.7" y="117.8">ADC13</text>
<text x="78.7" y="125.4">ADC10</text>
<text x="78.7" y="120.3">ADC12</text>
<text x="78.7" y="122.9">ADC11</text>
<text x="166.5" y="122.9">PE5</text>
<text x="166.5" y="125.4">PE4</text>
<text x="79.9" y="128">ADC9</text>
<text x="79.9" y="130.5">ADC8</text>
<text x="166.5" y="128">PE3</text>
<text x="10.3" y="135.9">C</text>
<text x="166.5" y="133">PE1</text>
<text x="166.5" y="135.6">PE0</text>
<text x="285.3" y="135.9">C</text>
<text x="166.5" y="143.2">ADC6</text>
<text x="166.5" y="140.7">ADC7</text>
<text x="58.6" y="144.5">XTAL2</text>
<text x="166.5" y="145.7">ADC5</text>
<text x="166.5" y="148.3">ADC4</text>
<text x="79.8" y="153.4">RXD3</text>
<text x="80.1" y="150.8">TXD3</text>
<text x="166.5" y="155.9">ADC1</text>
<text x="166.5" y="153.4">ADC2</text>
<text x="166.5" y="150.8">ADC3</text>
<text x="58.6" y="158.4">XTAL1</text>
<text x="80.9" y="161">PH6</text>
<text x="166.5" y="158.4">ADC0</text>
<text x="80.9" y="166.1">PH4</text>
<text x="80.9" y="163.5">PH5</text>
<text x="166.5" y="163.5">PG5</text>
<text x="80.1" y="173.7">TXD2</text>
<text x="80.9" y="168.6">PH3</text>
<text x="166.5" y="171.1">PG2</text>
<text x="166.5" y="173.7">PG1</text>
<text x="79.8" y="176.2">RXD2</text>
<text x="166.5" y="176.2">PG0</text>
<text x="10.3" y="185.9">D</text>
<text x="285.3" y="185.9">D</text>
<text x="35" y="199.9">1</text>
<text x="85" y="199.9">2</text>
<text x="135" y="199.9">3</text>
<text x="185" y="199.9">4</text>
<text x="235" y="199.9">5</text>
<text x="285" y="199.9">6</text>
</g>
<g font-size="1.8" fill="#006464">
<text x="33.5" y="21.2">+5V</text>
<text x="116.5" y="21.2">ATMEGA2560-16AU</text>
<text x="124.4" y="18.6">U3</text>
<text x="95.8" y="26.3">RESET</text>
<text x="146.7" y="26.3">(AD7)PA7</text>
<text x="146.7" y="28.8">(AD6)PA6</text>
<text x="44" y="34.8" transform="rotate(-90 44 34.8)">10k</text>
<text x="46.6" y="35.6" transform="rotate(-90 46.6 35.6)">RN5A</text>
<text x="55.9" y="32.6">D7</text>
<text x="55.9" y="35.2">CD1206-S01575</text>
<text x="95.8" y="31.3">XTAL2</text>
<text x="146.7" y="31.3">(AD5)PA5</text>
<text x="146.7" y="33.9">(AD4)PA4</text>
<text x="95.8" y="36.4">XTAL1</text>
<text x="95.8" y="41.5">AREF</text>
<text x="146.7" y="36.4">(AD3)PA3</text>
<text x="146.7" y="39">(AD2)PA2</text>
<text x="146.7" y="41.5">(AD1)PA1</text>
<text x="36.8" y="44">C3</text>
<text x="36.8" y="46.6">100n</text>
<text x="95.8" y="44">AVCC</text>
<text x="95.8" y="46.6">AGND</text>
<text x="146.7" y="44">(AD0)PA0</text>
<text x="80.5" y="49.1">+5V</text>
<text x="86.9" y="51.7">GND</text>
<text x="130.8" y="49.1">(OC0A/OC1C/PCINT7)PB7</text>
<text x="137" y="51.7">(OC1B/PCINT6)PB6</text>
<text x="31" y="56.7">GND</text>
<text x="61.5" y="59.3">+5V</text>
<text x="95.8" y="54.2">VCC</text>
<text x="137.2" y="54.2">(OC1A/PCINT5)PB5</text>
<text x="137.2" y="56.7">(OC2A/PCINT4)PB4</text>
<text x="137.5" y="59.3">(MISO/PCINT3)PB3</text>
<text x="95.8" y="64.4">GND</text>
<text x="137.5" y="61.8">(MOSI/PCINT2)PB2</text>
<text x="138.3" y="64.4">(SCK/PCINT1)PB1</text>
<text x="139.7" y="66.9">(SS/PCINT0)PB0</text>
<text x="146.5" y="72">(A15)PC7</text>
<text x="33" y="75.8">C18</text>
<text x="46.4" y="73.3">FB2</text>
<text x="67.3" y="75.8">C8</text>
<text x="80.5" y="77.1">GND</text>
<text x="146.5" y="74.5">(A14)PC6</text>
<text x="146.5" y="77.1">(A13)PC5</text>
<text x="33" y="78.3">100n</text>
<text x="67.3" y="78.3">100n</text>
<text x="146.5" y="79.6">(A12)PC4</text>
<text x="146.5" y="82.1">(A11)PC3</text>
<text x="95.8" y="89.8">PL7</text>
<text x="146.5" y="84.7">(A10)PC2</text>
<text x="147.8" y="87.2">(A9)PC1</text>
<text x="147.8" y="89.8">(A8)PC0</text>
<text x="27.2" y="91">GND</text>
<text x="61.5" y="91">GND</text>
<text x="95.8" y="92.3">PL6</text>
<text x="95.8" y="94.8">PL5(OC5C)</text>
<text x="147.9" y="94.8">(T0)PD7</text>
<text x="95.8" y="97.4">PL4(OC5B)</text>
<text x="95.8" y="99.9">PL3(OC5A)</text>
<text x="145.1" y="99.9">(XCK1)PD5</text>
<text x="147.9" y="97.4">(T1)PD6</text>
<text x="95.8" y="102.5">PL2(T5)</text>
<text x="95.8" y="105">PL1(ICP5)</text>
<text x="95.8" y="107.5">PL0(ICP4)</text>
<text x="139.7" y="107.5">(RXD1/INT2)PD2</text>
<text x="140" y="105">(TXD1/INT3)PD3</text>
<text x="145.7" y="102.5">(ICP1)PD4</text>
<text x="54.6" y="110.1">C5</text>
<text x="54.6" y="112.6">100n</text>
<text x="95.8" y="112.6">PK7(ADC15/PCINT23)</text>
<text x="141" y="110.1">(SDA/INT1)PD1</text>
<text x="141.1" y="112.6">(SCL/INT0)PD0</text>
<text x="95.8" y="115.2">PK6(ADC14/PCINT22)</text>
<text x="95.8" y="117.7">PK5(ADC13/PCINT21)</text>
<text x="134.2" y="117.7">(CLKO/ICP3/INT7)PE7</text>
<text x="48.8" y="125.3">GND</text>
<text x="95.8" y="120.2">PK4(ADC12/PCINT20)</text>
<text x="95.8" y="122.8">PK3(ADC11/PCINT19)</text>
<text x="95.8" y="125.3">PK2(ADC10/PCINT18)</text>
<text x="139.7" y="122.8">(OC3C/INT5)PE5</text>
<text x="139.7" y="125.3">(OC3B/INT4)PE4</text>
<text x="142.6" y="120.2">(T3/INT6)PE6</text>
<text x="95.8" y="127.9">PK1(ADC9/PCINT17)</text>
<text x="95.8" y="130.4">PK0(ADC8/PCINT16)</text>
<text x="139.7" y="130.4">(XCK0/AIN0)PE2</text>
<text x="139.7" y="127.9">(OC3A/AIN1)PE3</text>
<text x="95.8" y="135.5">PJ7</text>
<text x="138.2" y="135.5">(RXD0/PCIN8)PE0</text>
<text x="145.5" y="132.9">(TXD0)PE1</text>
<text x="95.8" y="138">PJ6(PCINT15)</text>
<text x="95.8" y="140.6">PJ5(PCINT14)</text>
<text x="95.8" y="143.1">PJ4(PCINT13)</text>
<text x="140.5" y="143.1">(ADC6/TDO)PF6</text>
<text x="141.2" y="140.6">(ADC7/TDI)PF7</text>
<text x="45.7" y="149.5">Y1</text>
<text x="95.8" y="145.6">PJ3(PCINT12)</text>
<text x="95.8" y="148.2">PJ2(XCK3/PCINT11)</text>
<text x="140.4" y="145.6">(ADC5/TMS)PF5</text>
<text x="140.6" y="148.2">(ADC4/TCK)PF4</text>
<text x="25.1" y="150.7">GND</text>
<text x="95.8" y="150.7">PJ1(TXD3/PCINT10)</text>
<text x="95.8" y="153.3">PJ0(RXD3/PCINT9)</text>
<text x="145.4" y="150.7">(ADC3)PF3</text>
<text x="145.4" y="153.3">(ADC2)PF2</text>
<text x="145.4" y="155.8">(ADC1)PF1</text>
<text x="95.8" y="158.3">PH7(T4)</text>
<text x="95.8" y="160.9">PH6(OC2B)</text>
<text x="145.4" y="158.3">(ADC0)PF0</text>
<text x="95.8" y="163.4">PH5(OC4C)</text>
<text x="95.8" y="166">PH4(OC4B)</text>
<text x="144.1" y="166">(TOSC1)PG4</text>
<text x="145" y="163.4">(OC0B)PG5</text>
<text x="95.8" y="168.5">PH3(OC4A)</text>
<text x="95.8" y="171">PH2(XCK2)</text>
<text x="95.8" y="173.6">PH1(TXD2)</text>
<text x="144.1" y="168.5">(TOSC2)PG3</text>
<text x="146.8" y="171">(ALE)PG2</text>
<text x="147.5" y="173.6">(RD)PG1</text>
<text x="95.8" y="176.1">PH0(RXD2)</text>
<text x="147.3" y="176.1">(WR)PG0</text>
</g>
<g font-size="1.8" fill="#a90000">
<text x="91.4" y="25.1">30</text>
<text x="157.4" y="25.1">71</text>
<text x="157.4" y="27.7">72</text>
<text x="42.9" y="30.6" transform="rotate(-90 42.9 30.6)">8</text>
<text x="91.4" y="30.2">33</text>
<text x="91.4" y="35.3">34</text>
<text x="157.4" y="30.2">73</text>
<text x="157.4" y="32.8">74</text>
<text x="157.4" y="35.3">75</text>
<text x="42.9" y="36.9" transform="rotate(-90 42.9 36.9)">1</text>
<text x="91.4" y="40.4">98</text>
<text x="157.4" y="37.8">76</text>
<text x="157.4" y="40.4">77</text>
<text x="90.8" y="42.9">100</text>
<text x="91.4" y="45.5">99</text>
<text x="157.4" y="42.9">78</text>
<text x="91.4" y="53.1">10</text>
<text x="157.4" y="48">26</text>
<text x="157.4" y="50.5">25</text>
<text x="157.4" y="53.1">24</text>
<text x="91.4" y="55.6">31</text>
<text x="91.4" y="58.2">61</text>
<text x="157.4" y="55.6">23</text>
<text x="157.4" y="58.2">22</text>
<text x="91.4" y="60.7">80</text>
<text x="91.4" y="63.2">11</text>
<text x="91.4" y="65.8">32</text>
<text x="157.4" y="60.7">21</text>
<text x="157.4" y="63.2">20</text>
<text x="157.4" y="65.8">19</text>
<text x="91.4" y="68.3">62</text>
<text x="91.4" y="70.9">81</text>
<text x="157.4" y="70.9">60</text>
<text x="157.4" y="73.4">59</text>
<text x="157.4" y="75.9">58</text>
<text x="157.4" y="78.5">57</text>
<text x="157.4" y="81">56</text>
<text x="157.4" y="83.6">55</text>
<text x="91.4" y="88.6">42</text>
<text x="157.4" y="86.1">54</text>
<text x="157.4" y="88.6">53</text>
<text x="91.4" y="91.2">41</text>
<text x="91.4" y="93.7">40</text>
<text x="157.4" y="93.7">50</text>
<text x="91.4" y="96.3">39</text>
<text x="91.4" y="98.8">38</text>
<text x="91.4" y="101.3">37</text>
<text x="157.4" y="96.3">49</text>
<text x="157.4" y="98.8">48</text>
<text x="157.4" y="101.3">47</text>
<text x="91.4" y="103.9">36</text>
<text x="91.4" y="106.4">35</text>
<text x="157.4" y="103.9">46</text>
<text x="157.4" y="106.4">45</text>
<text x="91.4" y="111.5">82</text>
<text x="157.4" y="109">44</text>
<text x="157.4" y="111.5">43</text>
<text x="91.4" y="114">83</text>
<text x="91.4" y="116.6">84</text>
<text x="91.4" y="119.1">85</text>
<text x="158" y="116.6">9</text>
<text x="158" y="119.1">8</text>
<text x="91.4" y="121.7">86</text>
<text x="91.4" y="124.2">87</text>
<text x="158" y="121.7">7</text>
<text x="158" y="124.2">6</text>
<text x="91.4" y="126.7">88</text>
<text x="91.4" y="129.3">89</text>
<text x="158" y="126.7">5</text>
<text x="158" y="129.3">4</text>
<text x="158" y="131.8">3</text>
<text x="91.4" y="134.4">79</text>
<text x="91.4" y="136.9">69</text>
<text x="158" y="134.4">2</text>
<text x="91.4" y="139.4">68</text>
<text x="91.4" y="142">67</text>
<text x="157.4" y="139.4">90</text>
<text x="157.4" y="142">91</text>
<text x="36.8" y="149.6">2</text>
<text x="41.7" y="147.4" transform="rotate(-90 41.7 147.4)">1</text>
<text x="91.4" y="144.5">66</text>
<text x="91.4" y="147.1">65</text>
<text x="91.4" y="149.6">64</text>
<text x="157.4" y="144.5">92</text>
<text x="157.4" y="147.1">93</text>
<text x="157.4" y="149.6">94</text>
<text x="41.7" y="153.7" transform="rotate(-90 41.7 153.7)">3</text>
<text x="91.4" y="152.1">63</text>
<text x="157.4" y="152.1">95</text>
<text x="157.4" y="154.7">96</text>
<text x="91.4" y="157.2">27</text>
<text x="91.4" y="159.8">18</text>
<text x="157.4" y="157.2">97</text>
<text x="91.4" y="162.3">17</text>
<text x="91.4" y="164.8">16</text>
<text x="91.4" y="167.4">15</text>
<text x="157.4" y="164.8">29</text>
<text x="157.4" y="167.4">28</text>
<text x="158" y="162.3">1</text>
<text x="91.4" y="169.9">14</text>
<text x="91.4" y="172.5">13</text>
<text x="157.4" y="169.9">70</text>
<text x="157.4" y="172.5">52</text>
<text x="91.4" y="175">12</text>
<text x="157.4" y="175">51</text>
</g>
<g font-size="1.8" fill="#939391">
<text x="54.6" y="149.5">R1</text>
<text x="54.6" y="152">1M</text>
</g>
</svg>
